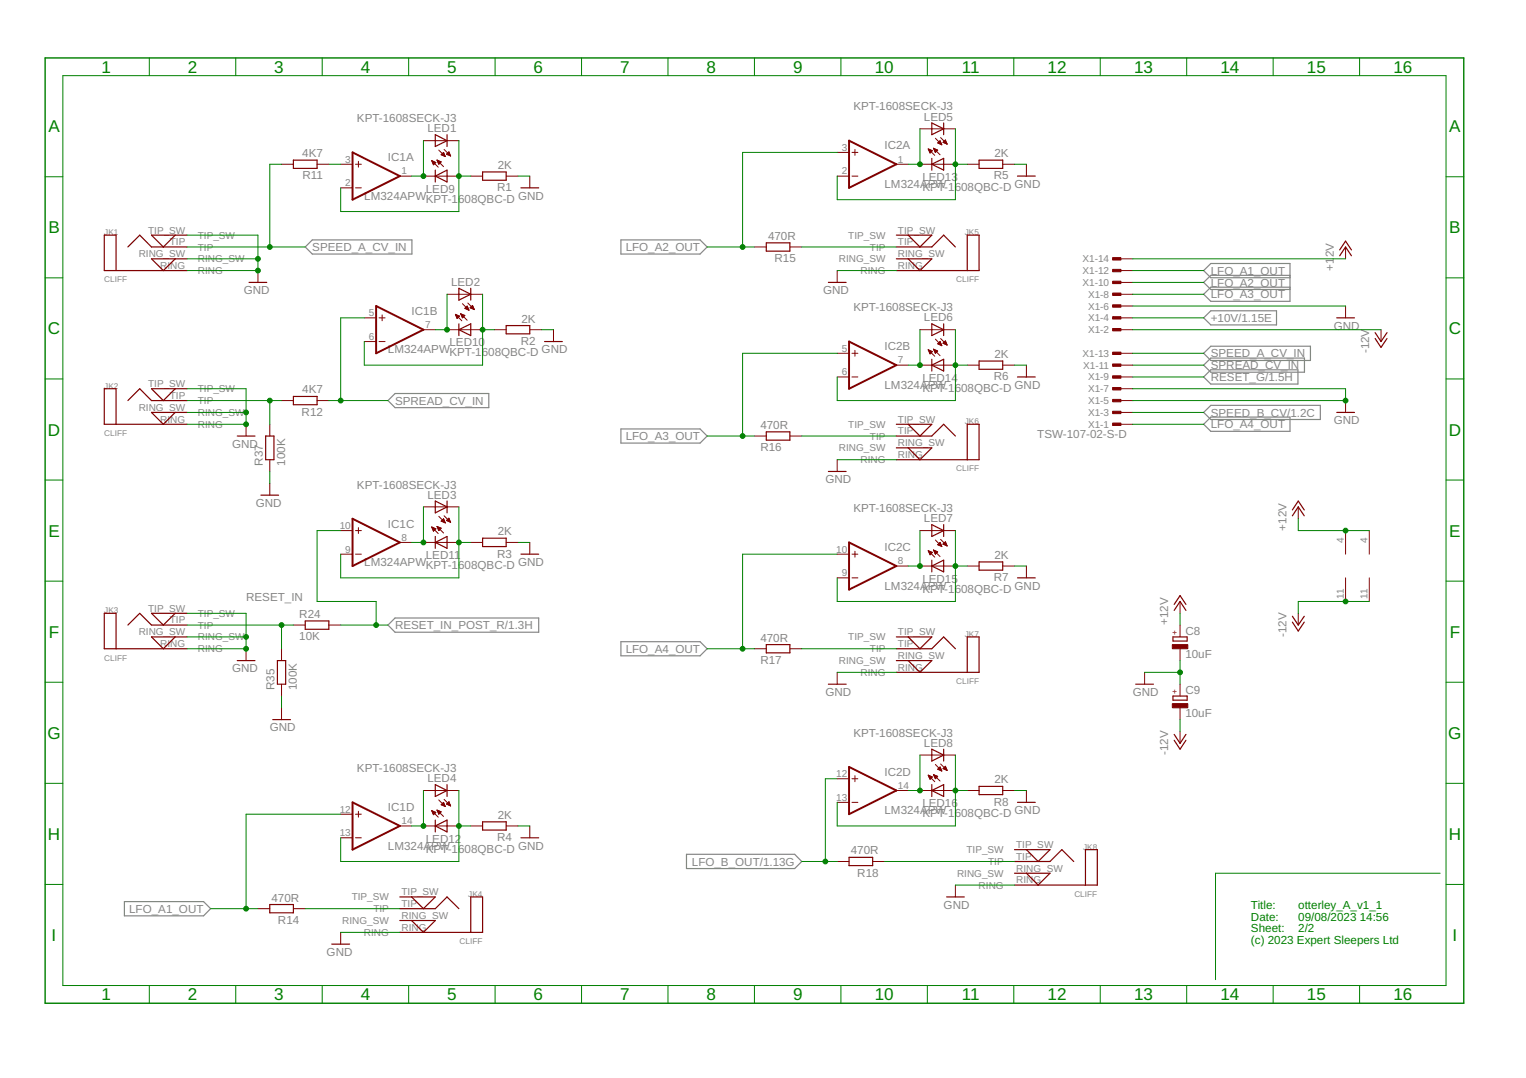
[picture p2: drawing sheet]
<svg xmlns="http://www.w3.org/2000/svg" width="297mm" height="210mm" viewBox="0 0 297 210" stroke-linecap="round" stroke-linejoin="round" font-family="sans-serif">
<g fill="none" stroke="#868686" stroke-width=".23">
<path d="M59.4 48.1l1.4-1.4h19.4v2.8h-19.4zM120.9 46.7h15.4l1.3 1.4-1.3 1.4h-15.4zM251.1 54.1h-15.4l-1.4-1.4 1.4-1.4h15.4v7.4h-15.4l-1.4-1.4 1.4-1.4h15.4M251.1 53.6h-15.4l-1.4 1.4 1.4 1.4h15.4M75.5 78l1.4-1.4h18.2v2.8h-18.2zM234.3 68.8l1.4-1.4h19.4v2.8h-19.4zM234.3 71.1l1.4-1.4h18.2v2.8h-18.2zM234.3 73.4l1.4-1.4h16.9v2.8h-16.9zM234.3 61.9l1.4-1.4h12.8v2.8h-12.8zM120.9 83.5h15.4l1.3 1.4-1.3 1.4h-15.4zM234.3 82.6l1.4-1.4h15.4v2.8h-15.4zM234.3 80.3l1.4-1.4h21.3v2.8h-21.3z"/>
<path d="M75.5 121.7l1.4-1.4h28v2.8h-28zM120.9 124.9h15.4l1.3 1.4-1.3 1.4h-15.4zM24.2 175.6h15.4l1.4 1.3-1.4 1.4h-15.4zM133.6 166.3h21.1l1.4 1.4-1.4 1.4h-21.1z"/>
</g>
<g fill="none" stroke="#800000" stroke-width=".23">
<path d="M57.1 31.2h4.6v1.6h-4.6zM84.7 26.2l2.3 1.2-2.3 1.1zM84.7 34.3l2.3-1.2v2.3zM84.7 33.1v2.3M87 26.2v2.3M93.9 33.5h4.6v1.6h-4.6zM101.4 36.6h3.5M181.4 32l2.3-1.2v2.3zM181.4 23.9l2.3 1.2-2.3 1.1zM181.4 30.8v2.3M183.7 23.9v2.3M190.6 31.2h4.6v1.6h-4.6z"/>
<path d="M198.1 34.3h3.4M22.6 52.7v-6.9h-2.3v6.9h16.1M24.9 48.1l2.3-2.3 2.3 2.3h6.9M34.1 45.8l-2.3 2.3-2.3-2.3h6.9M34.1 50.4l-2.3 2.3-2.3-2.3h6.9M48.5 55h3.4M89.3 56.1l2.3 1.2-2.3 1.1zM91.6 56.1v2.3M149.2 47.3h4.6v1.6h-4.6zM161.2 55h3.5M174.5 52.7h16.1v-6.9h-2.3v6.9M174.5 48.1h6.9l2.3-2.3 2.3 2.3"/>
<path d="M174.5 45.8h6.9l-2.3 2.3-2.3-2.3M174.5 50.4h6.9l-2.3 2.3-2.3-2.3M260.8 49.8l1.1-1.7 1.2 1.7M260.8 48.7l1.1-1.8 1.2 1.8M24.9 78l2.3-2.3 2.3 2.3h6.9M34.1 75.7l-2.3 2.3-2.3-2.3h6.9M57.1 77.2h4.6v1.6h-4.6zM89.3 64.2l2.3-1.1v2.2zM89.3 63.1v2.2M98.5 63.4h4.6v1.6h-4.6zM106 66.5h3.5M181.4 71.1l2.3-1.1v2.2z"/>
<path d="M181.4 63.1l2.3 1.1-2.3 1.1zM181.4 70v2.2M183.7 63.1v2.2M190.6 70.3h4.6v1.6h-4.6zM198.1 73.4h3.4M260.2 61.9h3.5M267.7 64.8l1.1 1.7 1.2-1.7M267.7 65.9l1.1 1.7 1.2-1.7M22.6 82.6v-6.9h-2.3v6.9h16.1M34.1 80.3l-2.3 2.3-2.3-2.3h6.9M46.2 84.9h3.4M50.8 96.4h3.4"/>
<path d="M51.7 84.9h1.6v4.6h-1.6zM84.7 97.6l2.3 1.1-2.3 1.2zM87 97.6v2.3M149.2 84.1h4.6v1.6h-4.6zM161.2 91.8h3.5M174.5 89.5h16.1v-6.9h-2.3v6.9M174.5 84.9h6.9l2.3-2.3 2.3 2.3M174.5 82.6h6.9l-2.3 2.3-2.3-2.3M174.5 87.2h6.9l-2.3 2.3-2.3-2.3M251.6 99.3l1.1-1.7 1.2 1.7M260.2 80.3h3.5M34.1 119.4l-2.3 2.3-2.3-2.3h6.9"/>
<path d="M84.7 105.6l2.3-1.1v2.3zM84.7 104.5v2.3M93.9 104.8h4.6v1.6h-4.6zM101.4 107.9h3.5M181.4 110.2l2.3-1.1v2.3zM181.4 102.2l2.3 1.1-2.3 1.2zM181.4 109.1v2.3M183.7 102.2v2.3M190.6 109.4h4.6v1.6h-4.6zM198.1 112.5h3.4M228.6 118.9l1.1-1.8 1.1 1.8M228.6 117.7l1.1-1.7 1.1 1.7"/>
<path d="M251.6 100.4l1.1-1.7 1.2 1.7M251.6 120l1.1 1.7 1.2-1.7M22.6 126.3v-6.9h-2.3v6.9h16.1M24.9 121.7l2.3-2.3 2.3 2.3h6.9M34.1 124l-2.3 2.3-2.3-2.3h6.9M46.2 128.6h3.4M54 128.6h1.6v4.6h-1.6zM59.4 120.9h4.6v1.6h-4.6zM149.2 125.5h4.6v1.6h-4.6zM161.2 133.2h3.5M174.5 130.9h16.1v-6.9h-2.3v6.9M174.5 126.3h6.9l2.3-2.3 2.3 2.3"/>
<path d="M174.5 124h6.9l-2.3 2.3-2.3-2.3M174.5 128.6h6.9l-2.3 2.3-2.3-2.3M221.1 133.2h3.4M228.3 124h2.8v.8h-2.8zM228.3 135.5h2.8v.8h-2.8zM251.6 121.1l1.1 1.8 1.2-1.8M53.1 140.1h3.4M84.7 152.8l2.3 1.1-2.3 1.2zM84.7 159.7v2.3M87 152.8v2.3M181.4 145.9l2.3 1.1-2.3 1.2zM181.4 153.9l2.3-1.1v2.3z"/>
<path d="M181.4 152.8v2.3M183.7 145.9v2.3M190.6 153.1h4.6v1.6h-4.6zM198.1 156.2h3.4M228.6 143l1.1 1.7 1.1-1.7M228.6 144.1l1.1 1.8 1.1-1.8M52.5 176.1h4.6v1.6h-4.6zM77.8 174.6h6.9l-2.3 2.3-2.3-2.3M77.8 176.9h6.9l2.3-2.3 2.3 2.3M77.8 179.2h6.9l-2.3 2.3-2.3-2.3M84.7 160.8l2.3-1.1v2.3zM93.9 160h4.6v1.6h-4.6z"/>
<path d="M101.4 163.1h3.5M165.3 166.9h4.6v1.7h-4.6zM184.3 174.6h3.4M197.5 172.3h16.1v-6.9h-2.3v6.9M197.5 167.7h6.9l2.3-2.3 2.3 2.3M197.5 165.4h6.9l-2.3 2.3-2.3-2.3M197.5 170h6.9l-2.3 2.3-2.3-2.3M64.6 183.8h3.5M77.8 181.5h16.1v-6.9h-2.3v6.9"/>
</g>
<g fill="none" stroke="#800000" stroke-width=".19">
<path d="M54.8 32h2.3M61.7 32h2.3M66.3 32h2.3M66.3 36.6h2.3M69.2 32h1.1M69.2 36.6h1.1M69.8 31.4v1.2M77.8 34.3h2.3M82.4 27.4h6.9M82.4 34.3h6.9M84 31.3l1.3 1.3M84 31.3l.8 .3"/>
<path d="M84 31.3l.4 .8M84.1 31.3h.1M84.1 31.4h.2M84.1 31.5h.5M84.2 31.6h.6M84.2 31.7h.5M84.3 31.8h.3M84.3 31.9h.2M84.4 32h.1M84.8 31.6l-.4 .5M85.1 31.2l1.2 1.2M85.1 31.2l.8 .3"/>
<path d="M85.1 31.2l.3 .8 .5-.5M85.1 31.2h.1M85.1 31.3h.3M85.2 31.4h.4M85.2 31.5h.7M85.3 31.6h.5M85.3 31.7h.4M85.4 31.8h.2M85.4 29.2l1.3 1.3M85.4 31.9h.1M85.9 30.1l.8 .4M85.9 30.1l.4-.4 .4 .8"/>
<path d="M85.9 30.1h.6M86 30h.5M86.1 29.9h.3M86.1 30.2h.5M86.2 29.8h.2M86.3 29.7h.1M86.4 30.4h.2M86.4 29.1l1.3 1.3M86.6 30.5h.1M86.9 30l.8 .4M86.9 30l.5-.4 .3 .8M86.9 30h.7"/>
<path d="M87 29.9h.5M87.1 29.8h.4M87.2 30.1h.4M87.2 29.7h.2M87.3 29.6h.1M87.4 30.2h.3M87.7 30.4h.1M91.6 34.3h2.3M98.5 34.3h2.3M103.1 34.3v2.3M163 34.3h2.3M163 29.7h2.3"/>
<path d="M165.8 34.3h1.2M165.8 29.7h1.2M166.4 29.1v1.1M174.5 32h2.3M179.1 32h6.9M179.1 25.1h6.9M180.7 29l1.2 1.2M180.7 29l.8 .3-.5 .5zM180.7 29.1h.2M180.8 29.2h.3M180.8 29.3h.6M180.9 29.4h.5"/>
<path d="M180.9 29.5h.4M181 29.6h.2M181 29.7h.1M181.7 28.9l1.3 1.2M181.7 28.9l.8 .3-.4 .5zM181.8 29h.1M181.8 29.1h.4M181.9 29.2h.5M181.9 29.3h.6M181.9 29.4h.5M182 29.5h.2M182 29.6h.1"/>
<path d="M182.1 26.9l1.2 1.3M182.5 27.8l.5-.4 .3 .8zM182.6 27.8h.6M182.7 27.7h.4M182.7 27.9h.5M182.8 27.6h.3M182.9 27.5h.1M182.9 28h.4M183.1 26.8l1.3 1.3M183.2 28.1h.1M183.6 27.7h.6M183.7 27.6h.5"/>
<path d="M183.7 27.8h.6M183.8 27.5h.3M183.9 27.4h.2M184 27.9h.3M184 27.3l-.4 .4 .8 .4M184 27.3l.4 .8M184 27.3h.1M184.2 28h.1M188.3 32h2.3M195.2 32h2.3M199.8 32v2.3M50.2 52.7v2.3"/>
<path d="M87 57.3h6.9M90 59.1l1.3 1.3M90.6 59.9h.5M90.7 59.8h.3M90.8 59.7h.2M90.9 59.6l.4 .8-.8-.4zM91.1 59l1.2 1.3M91.5 59.9h.7M91.7 59.8h.4M91.8 59.7h.3M91.9 59.6h.1M92 59.5l-.5 .4 .8 .4"/>
<path d="M92 59.5l.3 .8M92 59.5h.1M146.9 48.1h2.3M153.8 48.1h2.3M163 52.7v2.3M218.2 57.3h2.3M218.2 59.6h2.3M218.2 55h2.3M218.2 52.7h2.3M218.2 50.4h2.3M261.9 48.1v2.3M261.9 59.6v2.3"/>
<path d="M54.8 78h2.3M61.7 78h2.3M70.9 66.5h2.3M70.9 61.9h2.3M73.8 66.5h1.2M73.8 61.9h1.2M74.4 61.3v1.2M82.4 64.2h2.3M87 64.2h6.9M88.6 61.2l1.3 1.3M88.6 61.2l.9 .4-.5 .4zM88.7 61.3h.1"/>
<path d="M88.7 61.4h.4M88.8 61.5h.5M88.8 61.6h.6M88.9 61.7h.4M88.9 61.8h.3M88.9 61.9h.2M89.7 61.1l1.2 1.3M89.7 61.1l.8 .3-.5 .5zM89.7 61.2h.2M89.8 61.3h.3M89.8 61.4h.6M89.9 61.5h.5"/>
<path d="M89.9 61.6h.4M89.9 61.7h.3M90 61.8h.1M90.5 60h.6M90.6 60.1h.6M90.9 60.2h.3M91.1 60.3h.1M91.7 60h.5M91.9 60.1h.3M92.2 60.2h.1M96.2 64.2h2.3M103.1 64.2h2.3"/>
<path d="M107.7 64.2v2.3M163 68.8h2.3M163 73.4h2.3M165.8 68.8h1.2M165.8 73.4h1.2M166.4 68.2v1.2M174.5 71.1h2.3M179.1 64.2h6.9M179.1 71.1h6.9M180.7 68.1l1.2 1.3M180.7 68.1l.8 .4-.5 .4zM180.7 68.2h.2"/>
<path d="M180.8 68.3h.3M180.8 68.4h.6M180.9 68.5h.5M180.9 68.6h.4M181 68.7h.2M181 68.8h.1M181.7 68l1.3 1.3M181.7 68l.8 .3-.4 .5zM181.8 68.1h.2M181.8 68.2h.4M181.9 68.3h.6M181.9 68.4h.6"/>
<path d="M181.9 68.5h.5M182 68.6h.2M182 68.7h.1M182.1 66l1.2 1.3M182.6 66.9h.6M182.7 66.8h.4M182.7 67h.5M182.8 66.7h.3M182.9 66.6h.1M182.9 67.1h.4M183 66.5l-.5 .5 .8 .3M183 66.5l.3 .8"/>
<path d="M183 66.5h.1M183.1 65.9l1.3 1.3M183.2 67.2h.1M183.6 66.8h.6M183.7 66.7h.5M183.7 66.9h.6M183.8 66.6h.3M183.9 66.5h.2M184 67h.3M184 66.4h.1M184 66.4l-.4 .4 .8 .4M184 66.4l.4 .8"/>
<path d="M184.3 67.1h.1M188.3 71.1h2.3M195.2 71.1h2.3M199.8 71.1v2.3M218.2 64.2h2.3M218.2 71.1h2.3M218.2 68.8h2.3M218.2 73.4h2.3M218.2 61.9h2.3M218.2 78h2.3M218.2 75.7h2.3M261.9 78v2.3"/>
<path d="M268.8 64.2v2.3M47.9 82.6v2.3M52.5 82.6v2.3M52.5 89.5v2.3M52.5 94.1v2.3M82.4 98.7h6.9M146.9 84.9h2.3M153.8 84.9h2.3M163 89.5v2.3M218.2 82.6h2.3M218.2 80.3h2.3M252.7 98.7v2.3"/>
<path d="M66.3 103.3h2.3M66.3 107.9h2.3M69.2 103.3h1.1M69.2 107.9h1.1M69.8 102.7v1.2M77.8 105.6h2.3M82.4 105.6h6.9M84 102.6l1.3 1.3M84 102.6l.8 .4M84 102.6l.4 .8M84.1 102.6h.1M84.1 102.7h.2"/>
<path d="M84.1 102.8h.5M84.2 103h.6M84.2 103.1h.5M84.3 103.2h.3M84.3 103.3h.2M84.4 103.4h.1M84.8 103l-.4 .4M85.1 102.5l1.2 1.3M85.1 102.5l.8 .3M85.1 102.5l.3 .8M85.1 102.5h.1M85.1 102.6h.3"/>
<path d="M85.2 102.7h.4M85.2 102.8h.7M85.3 103h.5M85.3 103.1h.4M85.4 103.2h.2M85.4 103.3h.1M85.4 100.5l1.3 1.3M85.9 101.5l.8 .3M85.9 101.5l.4-.5 .4 .8M85.9 102.8l-.5 .5M85.9 101.5h.6M86 101.4h.5"/>
<path d="M86.1 101.3h.3M86.1 101.6h.5M86.2 101.2h.2M86.3 101h.1M86.4 101.7h.2M86.4 100.4l1.3 1.3M86.6 101.8h.1M86.9 101.3l.5-.4 .3 .8zM87 101.4h.6M87 101.3h.5M87.1 101.2h.4M87.2 101.5h.4"/>
<path d="M87.2 101h.2M87.3 100.9h.1M87.4 101.6h.3M87.7 101.7h.1M91.6 105.6h2.3M98.5 105.6h2.3M103.1 105.6v2.3M163 107.9h2.3M163 112.5h2.3M165.8 107.9h1.2M165.8 112.5h1.2M166.4 107.3v1.2"/>
<path d="M174.5 110.2h2.3M179.1 103.3h6.9M179.1 110.2h6.9M180.7 107.2l1.2 1.3M180.7 107.2l.8 .4-.5 .4zM180.7 107.3h.2M180.8 107.4h.4M180.8 107.5h.6M180.9 107.6h.5M180.9 107.7h.4M181 107.8h.2M181 108h.1"/>
<path d="M181.7 107.1l1.3 1.3M181.7 107.1l.8 .4-.4 .4zM181.7 107.1h.1M181.8 107.2h.2M181.8 107.3h.4M181.9 107.4h.6M181.9 107.5h.5M181.9 107.6h.4M182 107.7h.2M182 107.8h.1M182.1 105.2l1.2 1.2M182.5 106h.7"/>
<path d="M182.6 105.9h.5M182.7 106.2h.5M182.8 105.8h.3M182.9 105.7h.1M183 106.3h.3M183 105.6l-.5 .5 .8 .3M183 105.6l.3 .8M183 105.6h.1M183.1 105l1.3 1.3M183.2 106.4h.1M183.6 106l.8 .3M183.6 105.9h.6"/>
<path d="M183.7 105.8h.5M183.8 106h.5M183.8 105.7h.3M183.9 105.6h.2M184 105.5h.1M184 106.2h.3M184 105.5l-.4 .5M184 105.5l.4 .8M184.3 106.3h.1M188.3 110.2h2.3M195.2 110.2h2.3M199.8 110.2v2.3"/>
<path d="M229.7 117.1v2.3M252.7 119.4v2.3M261.9 103.3v4.6M261.9 112.5v4.6M266.5 103.3v4.6M266.5 112.5v4.6M47.9 126.3v2.3M54.8 126.3v2.3M54.8 133.2v2.3M54.8 137.8v2.3M57.1 121.7h2.3M64 121.7h2.3"/>
<path d="M146.9 126.3h2.3M153.8 126.3h2.3M163 130.9v2.3M222.8 130.9v2.3M229.7 121.7v2.3M229.7 126.3v2.3M229.7 133.2v2.3M229.7 137.8v2.3M66.3 158.5h2.3M69.2 158.5h1.1M69.8 158v1.1M82.4 153.9h6.9"/>
<path d="M84 157.8l1.3 1.3M84 157.8l.8 .4-.4 .4zM84.1 157.9h.1M84.1 158h.4M84.2 158.1h.5M84.2 158.2h.6M84.2 158.3h.5M84.3 158.5h.3M84.3 158.6h.2M85.1 157.7l1.2 1.3M85.1 157.7l.8 .4-.5 .4zM85.1 157.8h.2"/>
<path d="M85.2 157.9h.3M85.2 158h.6M85.2 158.1h.6M85.3 158.2h.4M85.3 158.3h.3M85.4 158.5h.1M85.4 155.8l1.3 1.2M85.9 156.7l.4-.5 .4 .8zM85.9 156.7h.6M86 156.8h.6M86 156.5h.5M86.1 156.4h.3"/>
<path d="M86.2 156.3h.2M86.3 156.9h.3M86.4 155.7l1.3 1.2M86.5 157h.2M87 156.5h.5M87.1 156.4h.4M87.1 156.7h.5M87.2 156.3h.3M87.3 156.2h.1M87.3 156.8h.4M87.4 156.1l-.5 .5 .8 .3M87.4 156.1l.3 .8"/>
<path d="M87.4 156.1h.1M87.6 156.9h.1M163 151.6h2.3M163 156.2h2.3M165.8 151.6h1.2M165.8 156.2h1.2M166.4 151v1.2M174.5 153.9h2.3M179.1 147h6.9M179.1 153.9h6.9M180.7 150.9l1.2 1.3M180.7 150.9l.8 .4-.5 .4z"/>
<path d="M180.7 151h.2M180.8 151.1h.3M180.8 151.2h.6M180.8 151.3h.6M180.9 151.4h.4M181 151.6h.2M181 151.7h.1M181.7 150.8l1.3 1.3M181.7 150.8l.8 .4-.4 .4zM181.8 150.9h.1M181.8 151h.4M181.8 151.1h.6"/>
<path d="M181.9 151.2h.6M181.9 151.3h.5M182 151.4h.2M182 151.6h.1M182.1 148.9l1.2 1.2M182.5 149.8l.5-.5 .3 .8zM182.6 149.7h.6M182.7 149.8h.5M182.7 149.6h.4M182.8 149.5h.3M182.9 149.9h.4M182.9 149.4h.1"/>
<path d="M183.1 148.8l1.3 1.2M183.2 150.1h.1M183.6 149.7l.4-.5 .4 .8zM183.6 149.6h.6M183.7 149.5h.4M183.7 149.7h.6M183.8 149.4h.3M183.9 149.3h.2M184 149.8h.3M184.2 149.9h.1M188.3 153.9h2.3M195.2 153.9h2.3"/>
<path d="M199.8 153.9v2.3M229.7 142.4v2.3M50.2 176.9h2.3M57.1 176.9h2.3M66.3 163.1h2.3M69.2 163.1h1.1M77.8 160.8h2.3M82.4 160.8h6.9M91.6 160.8h2.3M98.5 160.8h2.3M103.1 160.8v2.3M163 167.7h2.3"/>
<path d="M169.9 167.7h2.3M186 172.3v2.3M66.3 181.5v2.3"/>
</g>
<path d="M68.6 29.7l9.2 4.6-9.2 4.6zM165.3 27.4l9.2 4.6-9.2 4.6zM73.2 59.6l9.2 4.6-9.2 4.6zM165.3 66.5l9.2 4.6-9.2 4.6zM68.6 101l9.2 4.6-9.2 4.6zM165.3 105.6l9.2 4.6-9.2 4.6zM68.6 156.2l9.2 4.6-9.2 4.6zM165.3 149.3l9.2 4.6-9.2 4.6z" fill="none" stroke="#800000" stroke-width=".38"/>
<g fill="#800000" stroke="#800000" stroke-width=".19">
<path d="M216.6 82.4h1.6v.4h-1.6z"/>
<path d="M216.6 64h1.6v.4h-1.6z"/>
<path d="M216.6 80.1h1.6v.4h-1.6z"/>
<path d="M216.6 61.7h1.6v.4h-1.6z"/>
<path d="M216.6 77.8h1.6v.4h-1.6z"/>
<path d="M216.6 59.4h1.6v.4h-1.6z"/>
<path d="M216.6 75.5h1.6v.4h-1.6z"/>
<path d="M216.6 57.1h1.6v.4h-1.6z"/>
<path d="M216.6 73.2h1.6v.4h-1.6z"/>
<path d="M216.6 54.8h1.6v.4h-1.6z"/>
<path d="M216.6 70.9h1.6v.4h-1.6z"/>
<path d="M216.6 52.5h1.6v.4h-1.6z"/>
<path d="M216.6 68.6h1.6v.4h-1.6z"/>
<path d="M216.6 50.2h1.6v.4h-1.6z"/>
<path d="M228.2 125.5h3v.8h-3z"/>
<path d="M228.2 137h3v.8h-3z"/>
</g>
<path d="M8.8 11.3h276.1v184h-276.1z" fill="none" stroke="#008000" stroke-width=".28"/>
<g fill="none" stroke="#008000" stroke-width=".19">
<path d="M12.2 14.7h269.3v177.2h-269.3zM29.1 11.3v3.4M45.9 11.3v3.4M62.7 11.3v3.4M79.5 11.3v3.4M96.4 11.3v3.4M113.2 11.3v3.4M130 11.3v3.4M146.9 11.3v3.4M163.7 11.3v3.4M180.5 11.3v3.4M197.3 11.3v3.4"/>
<path d="M214.2 11.3v3.4M231 11.3v3.4M247.8 11.3v3.4M264.6 11.3v3.4M8.8 34.4h3.4M54.8 32h-2.3v16.1M64 32h2.3M82.4 27.4v6.9h-2.3M89.3 34.3h2.3M89.3 27.4v13.8h-23v-4.6M100.8 34.3h2.3M163 29.7h-18.5v18.4"/>
<path d="M179.1 25.1v6.9h-2.3M186 32h2.3M186 25.1v13.8h-23v-4.6M197.5 32h2.3M281.5 34.4h3.4M8.8 54.1h3.4M36.4 45.8h13.8v6.9h-13.8M36.4 50.4h13.8M36.4 48.1h23M87 57.3v6.9h-2.3M93.9 57.3v13.8h-23v-4.6M137.6 48.1h9.3"/>
<path d="M156.1 48.1h18.4M163 52.7h11.5M220.5 52.7h13.8M220.5 50.4h41.4M220.5 59.6h41.4M220.5 55h13.8M220.5 57.3h13.8M281.5 54.1h3.4M8.8 73.8h3.4M36.4 75.7h11.5v6.9h-11.5M36.4 78h18.4M52.5 78v4.6"/>
<path d="M64 78h11.5M70.9 61.9h-4.6v16.1M93.9 64.2h2.3M105.4 64.2h2.3M163 68.8h-18.5v16.1M179.1 64.2v6.9h-2.3M186 71.1h2.3M186 64.2v13.8h-23v-4.6M197.5 71.1h2.3M220.5 71.1h13.8M220.5 64.2h48.3M220.5 75.7h41.4v2.3h-41.4"/>
<path d="M220.5 68.8h13.8M220.5 61.9h13.8M220.5 73.4h13.8M281.5 73.8h3.4M8.8 93.5h3.4M36.4 80.3h11.5M52.5 91.8v2.3M82.4 98.7v6.9h-2.3M89.3 98.7v13.8h-23v-4.6M137.6 84.9h9.3M156.1 84.9h18.4M163 89.5h11.5"/>
<path d="M220.5 82.6h13.8M220.5 80.3h13.8M281.5 93.5h3.4M8.8 113.2h3.4M36.4 119.4h11.5v6.9h-11.5M66.3 103.3h-4.6v13.8h11.5v4.6M89.3 105.6h2.3M100.8 105.6h2.3M163 107.9h-18.5v18.4M179.1 103.3v6.9h-2.3M186 110.2h2.3M186 103.3v13.8h-23v-4.6"/>
<path d="M197.5 110.2h2.3M229.7 119.4v2.3M252.7 101v2.3h13.8M266.5 117.1h-13.8v2.3M281.5 113.2h3.4M8.8 132.8h3.4M36.4 124h11.5M36.4 121.7h20.7M54.8 121.7v4.6M54.8 135.5v2.3M66.3 121.7h9.2M137.6 126.3h9.3"/>
<path d="M156.1 126.3h18.4M163 130.9h11.5M222.8 130.9h6.9M229.7 128.6v4.6M281.5 132.8h3.4M8.8 152.5h3.4M66.3 158.5h-18.4v18.4M82.4 153.9v6.9h-2.3M89.3 153.9v13.8h-23v-4.6M163 151.6h-2.3v16.1M179.1 147v6.9h-2.3M186 153.9h2.3"/>
<path d="M186 147v13.8h-23v-4.6M197.5 153.9h2.3M229.7 140.1v2.3M281.5 152.5h3.4M8.8 172.2h3.4M41 176.9h9.2M59.4 176.9h18.4M89.3 160.8h2.3M100.8 160.8h2.3M156.1 167.7h6.9M172.2 167.7h25.3M186 172.3h11.5"/>
<path d="M280.3 170h-43.7v20.8M281.5 172.2h3.4M29.1 191.9v3.4M45.9 191.9v3.4M62.7 191.9v3.4M66.3 181.5h11.5M79.5 191.9v3.4M96.4 191.9v3.4M113.2 191.9v3.4M130 191.9v3.4M146.9 191.9v3.4M163.7 191.9v3.4"/>
<path d="M180.5 191.9v3.4M197.3 191.9v3.4M214.2 191.9v3.4M231 191.9v3.4M247.8 191.9v3.4M264.6 191.9v3.4"/>
</g>
<g fill="#008000" stroke="#008000" stroke-width=".19">
<circle cx="50.2" cy="52.7" r=".47"/>
<circle cx="50.2" cy="50.4" r=".47"/>
<circle cx="47.9" cy="82.6" r=".47"/>
<circle cx="47.9" cy="80.3" r=".47"/>
<circle cx="47.9" cy="126.3" r=".47"/>
<circle cx="47.9" cy="124" r=".47"/>
<circle cx="261.9" cy="78" r=".47"/>
<circle cx="229.7" cy="130.9" r=".47"/>
<circle cx="179.1" cy="153.9" r=".47"/>
<circle cx="186" cy="153.9" r=".47"/>
<circle cx="160.7" cy="167.7" r=".47"/>
<circle cx="179.1" cy="110.2" r=".47"/>
<circle cx="186" cy="110.2" r=".47"/>
<circle cx="179.1" cy="71.1" r=".47"/>
<circle cx="186" cy="71.1" r=".47"/>
<circle cx="261.9" cy="117.1" r=".47"/>
<circle cx="261.9" cy="103.3" r=".47"/>
<circle cx="52.5" cy="48.1" r=".47"/>
<circle cx="66.3" cy="78" r=".47"/>
<circle cx="82.4" cy="34.3" r=".47"/>
<circle cx="89.3" cy="34.3" r=".47"/>
<circle cx="87" cy="64.2" r=".47"/>
<circle cx="93.9" cy="64.2" r=".47"/>
<circle cx="82.4" cy="105.6" r=".47"/>
<circle cx="89.3" cy="105.6" r=".47"/>
<circle cx="54.8" cy="121.7" r=".47"/>
<circle cx="89.3" cy="160.8" r=".47"/>
<circle cx="82.4" cy="160.8" r=".47"/>
<circle cx="47.9" cy="176.9" r=".47"/>
<circle cx="186" cy="32" r=".47"/>
<circle cx="179.1" cy="32" r=".47"/>
<circle cx="144.5" cy="48.1" r=".47"/>
<circle cx="144.5" cy="84.9" r=".47"/>
<circle cx="144.5" cy="126.3" r=".47"/>
<circle cx="52.5" cy="78" r=".47"/>
<circle cx="73.2" cy="121.7" r=".47"/>
</g>
<g font-size="3.3" fill="#008000">
<text x="19.7" y="14.2">1</text>
<text x="36.6" y="14.2">2</text>
<text x="53.4" y="14.2">3</text>
<text x="70.2" y="14.2">4</text>
<text x="87.1" y="14.2">5</text>
<text x="103.9" y="14.2">6</text>
<text x="120.7" y="14.2">7</text>
<text x="137.5" y="14.2">8</text>
<text x="154.4" y="14.2">9</text>
<text x="170.3" y="14.2">10</text>
<text x="187.2" y="14.2">11</text>
<text x="203.9" y="14.2">12</text>
<text x="220.7" y="14.2">13</text>
<text x="237.6" y="14.2">14</text>
<text x="254.4" y="14.2">15</text>
<text x="271.2" y="14.2">16</text>
<text x="9.4" y="25.8">A</text>
<text x="282.1" y="25.8">A</text>
<text x="9.4" y="45.4">B</text>
<text x="282.1" y="45.4">B</text>
<text x="9.3" y="65.1">C</text>
<text x="282" y="65.1">C</text>
<text x="9.3" y="84.8">D</text>
<text x="282" y="84.8">D</text>
<text x="9.4" y="104.5">E</text>
<text x="282.1" y="104.5">E</text>
<text x="9.5" y="124.2">F</text>
<text x="282.2" y="124.2">F</text>
<text x="9.2" y="143.9">G</text>
<text x="281.9" y="143.9">G</text>
<text x="9.3" y="163.6">H</text>
<text x="282" y="163.6">H</text>
<text x="10" y="183.2">I</text>
<text x="282.7" y="183.2">I</text>
<text x="19.7" y="194.8">1</text>
<text x="36.6" y="194.8">2</text>
<text x="53.4" y="194.8">3</text>
<text x="70.2" y="194.8">4</text>
<text x="87.1" y="194.8">5</text>
<text x="103.9" y="194.8">6</text>
<text x="120.7" y="194.8">7</text>
<text x="137.5" y="194.8">8</text>
<text x="154.4" y="194.8">9</text>
<text x="170.3" y="194.8">10</text>
<text x="187.2" y="194.8">11</text>
<text x="203.9" y="194.8">12</text>
<text x="220.7" y="194.8">13</text>
<text x="237.6" y="194.8">14</text>
<text x="254.4" y="194.8">15</text>
<text x="271.2" y="194.8">16</text>
</g>
<g font-size="2.3" fill="#868686">
<text x="69.5" y="23.8">KPT-1608SECK-J3</text>
<text x="166.1" y="21.5">KPT-1608SECK-J3</text>
<text x="179.8" y="23.5">LED5</text>
<text x="83.2" y="25.8">LED1</text>
<text x="172.2" y="29.1">IC2A</text>
<text x="58.8" y="30.6">4K7</text>
<text x="58.9" y="34.9">R11</text>
<text x="75.5" y="31.4">IC1A</text>
<text x="96.9" y="32.9">2K</text>
<text x="179.5" y="35.2">LED13</text>
<text x="193.4" y="34.9">R5</text>
<text x="193.6" y="30.6">2K</text>
<text x="70.9" y="38.9">LM324APW</text>
<text x="82.9" y="39.5">KPT-1608QBC-D</text>
<text x="82.9" y="37.5">LED9</text>
<text x="96.8" y="37.3">R1</text>
<text x="100.8" y="38.9">GND</text>
<text x="172.2" y="36.6">LM324APW</text>
<text x="179.5" y="37.2">KPT-1608QBC-D</text>
<text x="197.5" y="36.6">GND</text>
<text x="149.5" y="46.7">470R</text>
<text x="60.8" y="48.9">SPEED_A_CV_IN</text>
<text x="121.8" y="48.9">LFO_A2_OUT</text>
<text x="150.8" y="51.1">R15</text>
<text x="235.7" y="53.5">LFO_A1_OUT</text>
<text x="259.6" y="52.7" transform="rotate(-90 259.6 52.7)">+1</text>
<text x="259.6" y="50.1" transform="rotate(-90 259.6 50.1)">2V</text>
<text x="47.5" y="57.3">GND</text>
<text x="87.8" y="55.7">LED2</text>
<text x="160.2" y="57.3">GND</text>
<text x="235.7" y="55.8">LFO_A2_OUT</text>
<text x="235.7" y="58.1">LFO_A3_OUT</text>
<text x="80.1" y="61.3">IC1B</text>
<text x="101.5" y="62.8">2K</text>
<text x="166.1" y="60.6">KPT-1608SECK-J3</text>
<text x="179.8" y="62.6">LED6</text>
<text x="235.7" y="62.7">+10V/1.15E</text>
<text x="259.6" y="64.2">GND</text>
<text x="75.5" y="68.8">LM324APW</text>
<text x="87.5" y="69.4">KPT-1608QBC-D</text>
<text x="87.5" y="67.4">LED10</text>
<text x="101.4" y="67.2">R2</text>
<text x="105.4" y="68.8">GND</text>
<text x="172.2" y="68.2">IC2B</text>
<text x="193.6" y="69.7">2K</text>
<text x="235.7" y="69.6">SPEED_A_CV_IN</text>
<text x="235.7" y="71.9">SPREAD_CV_IN</text>
<text x="266.5" y="68.8" transform="rotate(-90 266.5 68.8)">-12V</text>
<text x="58.8" y="76.6">4K7</text>
<text x="172.2" y="75.7">LM324APW</text>
<text x="179.5" y="76.3">KPT-1608QBC-D</text>
<text x="179.5" y="74.3">LED14</text>
<text x="193.4" y="74.1">R6</text>
<text x="197.5" y="75.7">GND</text>
<text x="235.7" y="74.2">RESET_G/1.5H</text>
<text x="58.7" y="81">R12</text>
<text x="76.9" y="78.8">SPREAD_CV_IN</text>
<text x="148" y="83.5">470R</text>
<text x="235.7" y="83.4">LFO_A4_OUT</text>
<text x="235.7" y="81.1">SPEED_B_CV/1.2C</text>
<text x="259.6" y="82.6">GND</text>
<text x="45.2" y="87.2">GND</text>
<text x="121.8" y="85.7">LFO_A3_OUT</text>
<text x="148" y="87.9">R16</text>
<text x="201.9" y="85.4">TSW-107-02-S-D</text>
<text x="51.1" y="90.7" transform="rotate(-90 51.1 90.7)">R37</text>
<text x="55.5" y="90.7" transform="rotate(-90 55.5 90.7)">100K</text>
<text x="69.5" y="95.1">KPT-1608SECK-J3</text>
<text x="160.7" y="94.1">GND</text>
<text x="49.8" y="98.7">GND</text>
<text x="83.2" y="97.1">LED3</text>
<text x="166.1" y="99.7">KPT-1608SECK-J3</text>
<text x="179.8" y="101.7">LED7</text>
<text x="75.5" y="102.7">IC1C</text>
<text x="96.9" y="104.2">2K</text>
<text x="172.2" y="107.3">IC2C</text>
<text x="250.4" y="103.3" transform="rotate(-90 250.4 103.3)">+12V</text>
<text x="70.9" y="110.2">LM324APW</text>
<text x="82.9" y="110.8">KPT-1608QBC-D</text>
<text x="82.9" y="108.8">LED11</text>
<text x="96.8" y="108.6">R3</text>
<text x="100.8" y="110.2">GND</text>
<text x="179.5" y="113.4">LED15</text>
<text x="193.4" y="113.2">R7</text>
<text x="193.6" y="108.8">2K</text>
<text x="47.9" y="117.1">RESET_IN</text>
<text x="172.2" y="114.8">LM324APW</text>
<text x="179.5" y="115.4">KPT-1608QBC-D</text>
<text x="197.5" y="114.8">GND</text>
<text x="58.3" y="124.7">10K</text>
<text x="58.3" y="120.4">R24</text>
<text x="76.9" y="122.5">RESET_IN_POST_R/1.3H</text>
<text x="148" y="124.9">470R</text>
<text x="227.4" y="121.7" transform="rotate(-90 227.4 121.7)">+12V</text>
<text x="230.7" y="123.6">C8</text>
<text x="250.4" y="124" transform="rotate(-90 250.4 124)">-12V</text>
<text x="45.2" y="130.9">GND</text>
<text x="121.8" y="127.1">LFO_A4_OUT</text>
<text x="148" y="129.3">R17</text>
<text x="230.7" y="128.2">10uF</text>
<text x="53.5" y="134.4" transform="rotate(-90 53.5 134.4)">R35</text>
<text x="57.8" y="134.4" transform="rotate(-90 57.8 134.4)">100K</text>
<text x="160.7" y="135.5">GND</text>
<text x="220.5" y="135.5">GND</text>
<text x="230.7" y="135.1">C9</text>
<text x="52.5" y="142.4">GND</text>
<text x="166.1" y="143.5">KPT-1608SECK-J3</text>
<text x="230.7" y="139.7">10uF</text>
<text x="179.8" y="145.4">LED8</text>
<text x="227.4" y="147" transform="rotate(-90 227.4 147)">-12V</text>
<text x="69.5" y="150.4">KPT-1608SECK-J3</text>
<text x="83.2" y="152.3">LED4</text>
<text x="172.2" y="151.1">IC2D</text>
<text x="193.6" y="152.5">2K</text>
<text x="75.5" y="158">IC1D</text>
<text x="96.9" y="159.5">2K</text>
<text x="172.2" y="158.5">LM324APW</text>
<text x="179.5" y="159.1">KPT-1608QBC-D</text>
<text x="179.5" y="157.2">LED16</text>
<text x="193.4" y="156.9">R8</text>
<text x="197.5" y="158.5">GND</text>
<text x="75.5" y="165.4">LM324APW</text>
<text x="82.9" y="166">KPT-1608QBC-D</text>
<text x="82.9" y="164.1">LED12</text>
<text x="96.8" y="163.8">R4</text>
<text x="100.8" y="165.4">GND</text>
<text x="165.6" y="166.4">470R</text>
<text x="134.7" y="168.5">LFO_B_OUT/1.13G</text>
<text x="166.9" y="170.7">R18</text>
<text x="25.1" y="177.7">LFO_A1_OUT</text>
<text x="52.8" y="175.6">470R</text>
<text x="54.1" y="179.9">R14</text>
<text x="183.7" y="176.9">GND</text>
<text x="63.6" y="186.1">GND</text>
</g>
<g font-size="2.3" fill="#008000">
<text x="243.5" y="176.9">Title:</text>
<text x="243.5" y="179.2">Date:</text>
<text x="252.7" y="176.9">otterley_A_v1_1</text>
<text x="252.7" y="179.2">09/08/2023</text>
<text x="264.7" y="179.2">14:56</text>
<text x="243.5" y="181.5">Sheet:</text>
<text x="243.5" y="183.8">(c) 2023 Expert Sleepers Ltd</text>
<text x="252.7" y="181.5">2/2</text>
</g>
<g font-size="1.9" fill="#868686">
<text x="163.9" y="29.4">3</text>
<text x="67.2" y="31.7">3</text>
<text x="78.1" y="34">1</text>
<text x="163.9" y="34">2</text>
<text x="174.8" y="31.7">1</text>
<text x="67.2" y="36.3">2</text>
<text x="28.8" y="45.5">TIP_SW</text>
<text x="33" y="47.8">TIP</text>
<text x="38.5" y="46.5">TIP_SW</text>
<text x="165.1" y="46.5">TIP_SW</text>
<text x="174.8" y="47.8">TIP</text>
<text x="174.8" y="45.5">TIP_SW</text>
<text x="27" y="50.1">RING_SW</text>
<text x="31.2" y="52.4">RING</text>
<text x="38.5" y="48.8">TIP</text>
<text x="38.5" y="53.4">RING</text>
<text x="38.5" y="51.1">RING_SW</text>
<text x="163.3" y="51.1">RING_SW</text>
<text x="167.5" y="53.4">RING</text>
<text x="169.3" y="48.8">TIP</text>
<text x="174.8" y="52.4">RING</text>
<text x="174.8" y="50.1">RING_SW</text>
<text x="210.7" y="53.4">X1-12</text>
<text x="210.7" y="51.1">X1-14</text>
<text x="210.7" y="55.7">X1-10</text>
<text x="211.8" y="58">X1-8</text>
<text x="71.8" y="61.6">5</text>
<text x="82.7" y="63.9">7</text>
<text x="211.8" y="64.9">X1-2</text>
<text x="211.8" y="62.6">X1-4</text>
<text x="211.8" y="60.3">X1-6</text>
<text x="71.8" y="66.2">6</text>
<text x="163.9" y="68.5">5</text>
<text x="174.8" y="70.8">7</text>
<text x="210.7" y="69.5">X1-13</text>
<text x="210.8" y="71.8">X1-11</text>
<text x="28.8" y="75.4">TIP_SW</text>
<text x="33" y="77.7">TIP</text>
<text x="38.5" y="76.4">TIP_SW</text>
<text x="163.9" y="73.1">6</text>
<text x="211.8" y="76.4">X1-7</text>
<text x="211.8" y="74.1">X1-9</text>
<text x="27" y="80">RING_SW</text>
<text x="31.2" y="82.3">RING</text>
<text x="38.5" y="78.7">TIP</text>
<text x="38.5" y="83.3">RING</text>
<text x="38.5" y="81">RING_SW</text>
<text x="165.1" y="83.3">TIP_SW</text>
<text x="174.8" y="82.3">TIP_SW</text>
<text x="211.8" y="83.3">X1-1</text>
<text x="211.8" y="81">X1-3</text>
<text x="211.8" y="78.7">X1-5</text>
<text x="163.3" y="87.9">RING_SW</text>
<text x="169.3" y="85.6">TIP</text>
<text x="174.8" y="84.6">TIP</text>
<text x="174.8" y="89.2">RING</text>
<text x="174.8" y="86.9">RING_SW</text>
<text x="167.5" y="90.2">RING</text>
<text x="66.1" y="103">10</text>
<text x="67.2" y="107.6">9</text>
<text x="78.1" y="105.3">8</text>
<text x="162.8" y="107.6">10</text>
<text x="261.6" y="105.8" transform="rotate(-90 261.6 105.8)">4</text>
<text x="266.2" y="105.8" transform="rotate(-90 266.2 105.8)">4</text>
<text x="163.9" y="112.2">9</text>
<text x="174.8" y="109.9">8</text>
<text x="28.8" y="119.1">TIP_SW</text>
<text x="261.6" y="116.6" transform="rotate(-90 261.6 116.6)">11</text>
<text x="266.2" y="116.6" transform="rotate(-90 266.2 116.6)">11</text>
<text x="27" y="123.7">RING_SW</text>
<text x="31.2" y="126">RING</text>
<text x="33" y="121.4">TIP</text>
<text x="38.5" y="122.4">TIP</text>
<text x="38.5" y="124.7">RING_SW</text>
<text x="38.5" y="120.1">TIP_SW</text>
<text x="165.1" y="124.7">TIP_SW</text>
<text x="174.8" y="126">TIP</text>
<text x="174.8" y="123.7">TIP_SW</text>
<text x="38.5" y="127">RING</text>
<text x="163.3" y="129.3">RING_SW</text>
<text x="167.5" y="131.6">RING</text>
<text x="169.3" y="127">TIP</text>
<text x="174.8" y="130.6">RING</text>
<text x="174.8" y="128.3">RING_SW</text>
<text x="162.8" y="155.9">13</text>
<text x="162.8" y="151.3">12</text>
<text x="174.8" y="153.6">14</text>
<text x="66.1" y="158.2">12</text>
<text x="78.1" y="160.5">14</text>
<text x="66.1" y="162.8">13</text>
<text x="188.1" y="166.1">TIP_SW</text>
<text x="197.8" y="167.4">TIP</text>
<text x="197.8" y="165.1">TIP_SW</text>
<text x="186.3" y="170.7">RING_SW</text>
<text x="190.5" y="173">RING</text>
<text x="192.3" y="168.4">TIP</text>
<text x="197.8" y="172">RING</text>
<text x="197.8" y="169.7">RING_SW</text>
<text x="66.6" y="179.9">RING_SW</text>
<text x="68.5" y="175.3">TIP_SW</text>
<text x="72.7" y="177.6">TIP</text>
<text x="78.1" y="176.6">TIP</text>
<text x="78.1" y="178.9">RING_SW</text>
<text x="78.1" y="174.3">TIP_SW</text>
<text x="70.8" y="182.2">RING</text>
<text x="78.1" y="181.2">RING</text>
</g>
<g font-size="1.6" fill="#868686">
<text x="20.3" y="45.8">JK1</text>
<text x="187.8" y="45.8">J</text>
<text x="188.6" y="45.8">K5</text>
<text x="20.3" y="55">CLIFF</text>
<text x="186.1" y="55">CLIFF</text>
<text x="20.3" y="75.7">JK2</text>
<text x="187.8" y="82.6">JK6</text>
<text x="20.3" y="84.9">CLIFF</text>
<text x="186.1" y="91.8">CLIFF</text>
<text x="20.3" y="119.4">JK3</text>
<text x="187.8" y="124">J</text>
<text x="188.6" y="124">K7</text>
<text x="20.3" y="128.6">CLIFF</text>
<text x="186.1" y="133.2">CLIFF</text>
<text x="210.8" y="165.4">JK8</text>
<text x="91.2" y="174.6">JK4</text>
<text x="209.1" y="174.6">CLIFF</text>
<text x="89.5" y="183.8">CLIFF</text>
</g>
<g font-size="1.6" fill="#800000">
<text x="229.2" y="123.7" transform="rotate(-90 229.2 123.7)">+</text>
<text x="229.2" y="135.2" transform="rotate(-90 229.2 135.2)">+</text>
</g>
</svg>
